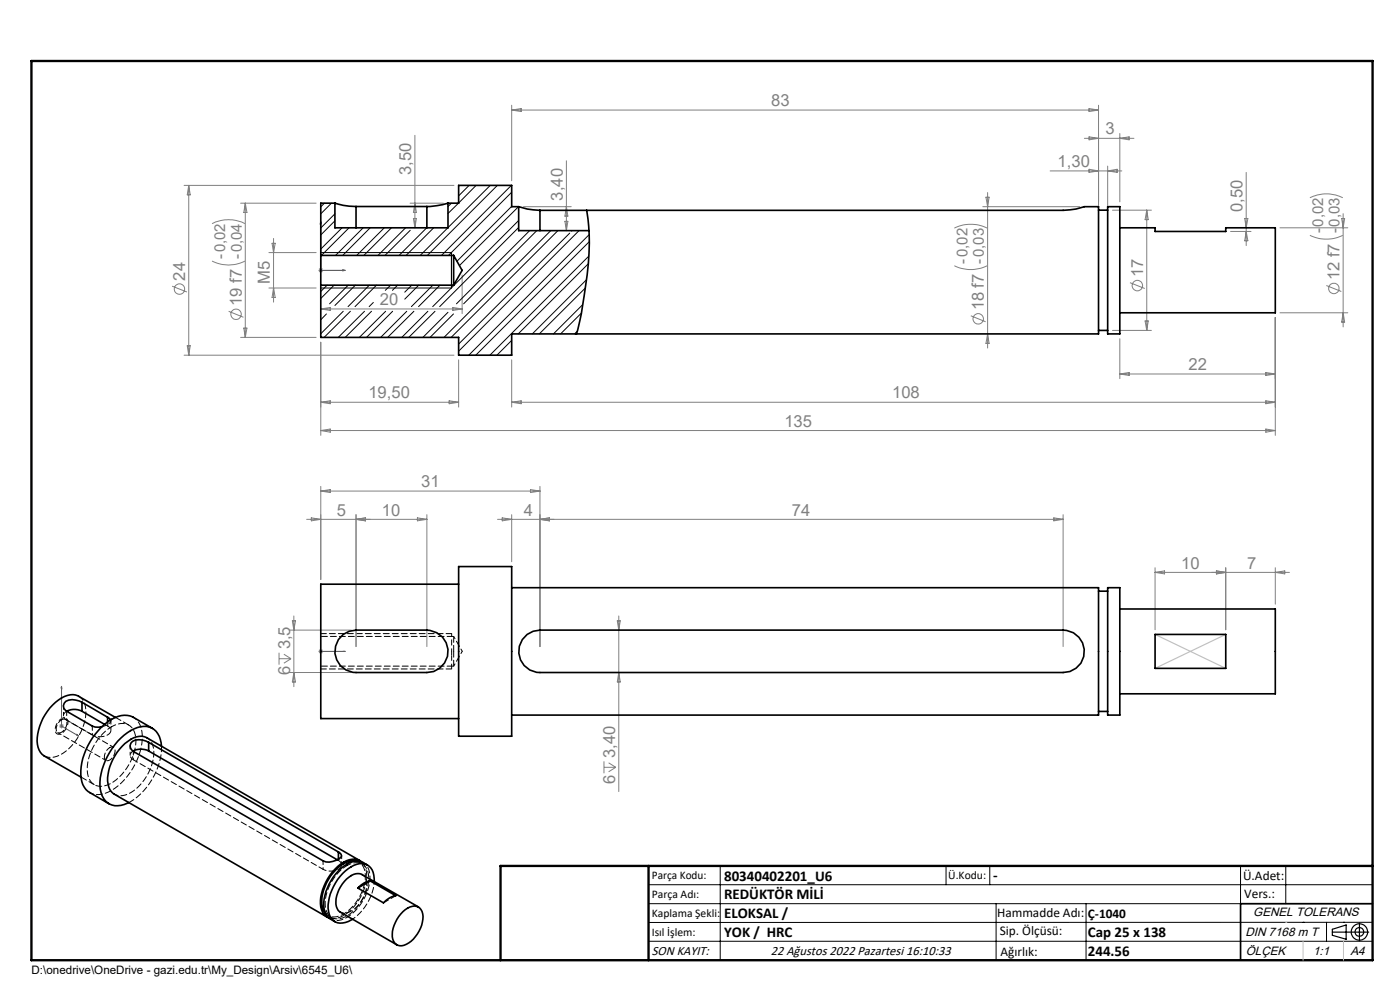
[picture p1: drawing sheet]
<svg xmlns="http://www.w3.org/2000/svg" width="297mm" height="210mm" viewBox="0 0 297 210" stroke-linecap="round" stroke-linejoin="round" font-family="sans-serif">
<g fill="none" stroke="#808080" stroke-width=".21">
<path d="M39.1 39.3h57.2M40 39.3v36M40 39.3l.4 2h-.7zM88 28.7v19.6M108.5 22.3v16M108.5 23.3l2.1-.3v.7zM108.5 23.3h124.5M120.2 34.1v14.8M222.8 36.3h15.2M230 29.3h10.6M231 23l2 .3-2 .4zM231 29l2 .3-2 .4z"/>
<path d="M231 35.9l2 .4-2 .3zM233 22.3v21.3M235 35.2v8.4M235 36.3l2-.4v.7zM237.6 28.3v14.5M237.6 29.3l1.9-.3v.7zM264.4 36.6v15.5M45 55.4a7.6 7.6 0 0 0 7 0M45 47.4a7.6 7.6 0 0 1 7 0M51 43.1h16.1M52 43.1l.4 2h-.7zM52 43.1v28.5"/>
<path d="M57 53.6h10.1M57.7 51.6h.7l-.4 2zM58 50.6v13.5M67.6 57.4h.9M67.7 57l.7 .7M68.1 56.8v1M68.4 57l-.7 .7M87 43.1h7.1M87.7 46.3h.6l-.3 2zM88 43.1l.3 2h-.6zM98 58.3v8.2M111.1 43.8h10.1"/>
<path d="M119.8 46.9h.7l-.3 2zM120.2 43.8l.3 2.1h-.7zM202.5 56.4a7.9 7.9 0 0 0 6.9 0M202.5 48.4a7.9 7.9 0 0 1 6.9 0M208.5 43.8h20.6M209.2 41.8h.6l-.3 2zM209.5 40.8v33M236 44.6h8.3M239.7 60l3.2 1.2M243.3 44.6v25.5M243.3 44.6l.3 2h-.7zM261.1 49.1h4.3"/>
<path d="M264.1 46.3h.6l-.3 2zM264.4 49.1l.3 2h-.6zM271.5 48.3h14.4M277.9 49.9a7.9 7.9 0 0 0 7 0M277.9 41.9a7.9 7.9 0 0 1 7 0M284.6 46.3h.7l-.4 2zM284.9 45.3v24M36.5 60.7l3.2 1.2M39.1 75.3h57.2M39.7 73.3h.7l-.4 2zM48.5 66l3.1 1.3M51 71.6h16.1"/>
<path d="M51.7 69.6h.7l-.4 2zM57 61.1h10.1M58 61.1l.4 2h-.7zM68.1 72.6v19.7M68.1 65.5l2-.3v.7zM68.1 65.5h29.9M96.1 65.2l1.9 .3-1.9 .4zM97.3 76.3v10.1M108.5 76.3v10.1M206 67l3.1 1.3M209.5 70.8l.3 2h-.6zM236 70.1h8.3"/>
<path d="M237.6 71.9v8.4M237.6 79.3h32.9M237.6 79.3l1.9-.3v.6zM242.9 68.1h.7l-.3 2zM268.5 79l2 .3-2 .3zM270.5 67.3v25M271.5 66.3h14.4M281.4 60.6l3.2 1.2M284.9 66.3l.4 2h-.7zM68.1 85.3h29.2M68.1 85.3l2-.3v.6zM68.1 91.3h202.4"/>
<path d="M68.1 91.3l2-.3v.7zM95.3 85l2 .3-2 .3zM108.5 85.3h162M108.5 85.3l2.1-.3v.6zM268.5 85l2 .3-2 .3zM268.5 91l2 .3-2 .4zM65.1 110.2h25.5M66 109.8l2.1 .4-2.1 .3zM68.1 103.2v19.7M68.1 104.2l2-.4v.7zM68.1 104.2h46.4M75.5 109.2v28"/>
<path d="M75.5 110.2l2-.4v.7zM88.5 109.8l2.1 .4-2.1 .3zM90.6 109.2v28M105.6 110.2h119.9M106.5 109.8l2 .4-2 .3zM108.5 109.2v10M112.5 103.8l2 .4-2 .3zM114.5 103.2v34M114.5 110.2l2.1-.4v.7zM223.6 109.8l1.9 .4-1.9 .3zM225.5 109.2v28M59.2 138.5v2.5"/>
<path d="M59.2 139.7h2.5M60.2 138.8l1.5 .9M61.3 133.7h13.2M61.7 139.7l-1.5 1M62 131.7h.7l-.4 2zM62.3 130.7v15M67.6 138.2h.9M67.7 137.8l.7 .7M68.1 137.7v1M68.4 137.8l-.7 .7M131 131.7h.6l-.3 2zM131.3 130.7v37.2"/>
<path d="M245 121.4h28.5M245 120.4v13.2M245 121.4l2.1-.3v.6zM258.1 121.1l1.9 .3-1.9 .3zM260 120.4v13.2M270.5 120.4v7.8M270.5 121.4l2.1-.3v.6zM12.6 154h.9M12.7 153.7l.7 .7M13.1 153.5v1M13.4 153.7l-.7 .7M61.3 142.7h13.2"/>
<path d="M62.3 142.7l.4 2h-.7zM131.3 142.7l.3 2h-.6zM128.1 161.5v2.5M128.1 162.8h2.5M129.1 161.8l1.5 1M130.6 162.8l-1.5 .9"/>
<circle cx="38.1" cy="61.3" r="1.12"/>
<circle cx="50.1" cy="66.7" r="1.09"/>
<circle cx="207.5" cy="67.6" r="1.1"/>
<circle cx="241.3" cy="60.6" r="1.11"/>
<circle cx="283" cy="61.2" r="1.12"/>
</g>
<g fill="none" stroke="#000" stroke-width=".25">
<path d="M95.8 53.6v7.5M282.6 197.7h7.8M282.6 197.1l3-.9v3l-3-.8zM288.4 195.8v3.8M106.2 203.7h185"/>
<circle cx="288.4" cy="197.7" r="1.74"/>
<circle cx="288.4" cy="197.7" r=".93"/>
</g>
<path d="M95.8 139v2.9" fill="none" stroke="#000" stroke-width=".21" stroke-dasharray="1.3 .6" stroke-dashoffset=".2" stroke-linecap="butt"/>
<path d="M95.8 134.4v3.8" fill="none" stroke="#000" stroke-width=".21" stroke-dasharray="1.3 .6" stroke-dashoffset=".7" stroke-linecap="butt"/>
<path d="M13.1 152.4a2.56 2.56 0 0 0-1.2 3.1 1.23 1.23 0 0 0 1.8-.5 1.9 1.9 0 0 0 .3-2.7l-.9 .1" fill="none" stroke="#000" stroke-width=".21" stroke-dasharray="1.3 .6" stroke-dashoffset=".6" stroke-linecap="butt"/>
<path d="M68.1 47v10.4h5.1M68.1 47l.1 .5h-.3zM72.7 57.2l.5 .2-.5 .1zM67.9 138.2h.3zM68.1 138.2h.1M68.1 138.2h5.1M73.2 138.2h-.5h.5M13.1 145.6v.4l-.2-.1zM13.1 145.6v8.4l3.6 2.1M16.3 155.8l.4 .3-.4-.1z" fill="none" stroke="#00f" stroke-width=".21"/>
<g fill="none" stroke="#000" stroke-width=".21">
<path d="M68.1 53.6h27.7M68.1 61.1h27.7M137.6 187.7h153.6M137.6 191.7h153.6M137.6 199.7h153.6M152.8 183.7v20M200.7 183.7v4M210 183.7v4M211.3 191.7v12M230.4 191.7v12M263.2 183.7v20M272.8 183.7v8"/>
<path d="M276.4 195.6h.1M281.4 195.6v4.1M285 195.6h.1M291.2 195.6l-153.6 .1"/>
</g>
<path d="M95.8 134.4h-27.7M68.1 141.9h27.7" fill="none" stroke="#000" stroke-width=".21" stroke-dasharray="1.3 .6" stroke-dashoffset=".1"/>
<path d="M95.8 138.2v.8" fill="none" stroke="#000" stroke-width=".21" stroke-dasharray="1.3 .6" stroke-dashoffset=".4"/>
<path d="M291.2 191.7h-28v12" fill="none" stroke="#000" stroke-width=".35"/>
<path d="M6.7 12.9h284.5v190.8h-284.5zM137.6 183.7v20M291.2 183.7h-185v20" fill="none" stroke="#000" stroke-width=".5"/>
<path d="M276.4 199.7v4M285 199.7v4" fill="none" stroke="#c0c0c0" stroke-width=".21"/>
<path d="M245 134.6l15 7.2M260 134.6l-15 7.2M272.8 195.6h.1" fill="none" stroke="#c0c0c0" stroke-width=".25"/>
<g fill="#00f">
<path d="M72.7 138.2h.5zM67.9 138.2h.3z"/>
<path d="M72.7 57.2l.5 .2-.5 .1zM68.1 47l.1 .5h-.3z"/>
<path d="M16.3 155.8l.4 .3-.4-.1zM13.1 145.6v.4l-.2-.1z"/>
</g>
<g fill="none" stroke="#000" stroke-width=".35">
<path d="M68.1 54.2v6.3M68.1 54.2h28.1M71 43.1h.2a13.4 13.4 0 0 0 4.3 .7M71 43.1v5.2h24v-5.2M71 43.1h-2.9v11.1M75.5 43.8h15.1M75.5 43.8v4.5M90.6 43.8v4.5M95 43.1l-2.3 .5-2.1 .2M95 43.1h2.3v-3.8h11.2v4.5h1.5M96.2 54.2v6.3M96.2 54.2l1.8 3.2-1.8 3.1"/>
<path d="M110 43.8l.2 .1a13.4 13.4 0 0 0 4.3 .7M110 43.8v5.1h15M114.5 44.6h111a13 13 0 0 0 4.5-.8h3v27h-124.5v4.5h-11.2v-3.7h-29.2v-11.1M114.5 44.6v4.3M124.5 44.6a50.9 50.9 0 0 1-.6 18.1l-.6 3.8-1 4.3M233 44.6h2M235 43.8h2.6v27h-2.6zM237.6 48.3h7.4v.8h15v-.8h10.5v18h-32.9M68.1 60.5h28.1M233 70.1h2M72.8 134.6l1.3-.7 1.4-.2h15.1a4.5 4.5 0 0 1 4.5 4.5 4.5 4.5 0 0 1-4.5 4.5h-15.1a4.5 4.5 0 0 1-4.2-3.1 4.5 4.5 0 0 1 1.5-5zM97.3 120.2h11.2v36h-11.2z"/>
<path d="M97.3 123.9h-29.2v28.5h29.2M108.5 124.7h124.5v27h-124.5M111.8 134.6l1.3-.7 1.4-.2h111a4.5 4.5 0 0 1 4.5 4.5 4.5 4.5 0 0 1-4.5 4.5h-111a4.5 4.5 0 0 1-4.2-3.1 4.5 4.5 0 0 1 1.5-5zM233 125.4h2M235 124.7h2.6v27h-2.6zM237.6 129.2h32.9v18h-32.9M245 134.6h15v7.2h-15zM14.1 150.9l5.5 3.1 .6 .2h1.5M14.1 150.9l1.4-.4 1 .1 .9 .3M17.4 149a3.9 3.9 0 0 0-3.4-.2 1.22 1.22 0 0 0 .1 2.1M17.4 149l5.4 3.1M17.4 150.9l4.8 2.8"/>
<path d="M17.4 149v1.9M22.8 152.1l.7 .6M22.8 152.1v1M24.5 152.2l-7.8-4.5a3.9 3.9 0 0 0-4.3 .8 11 11 0 0 0-4.5 9.4 3.3 3.3 0 0 0 1.5 2.5l7.8 4.4M28.3 159.3l1.3-.4 1.1 .1 .8 .3M31.5 157.5a3 3 0 0 0-3.7 .1 1.3 1.3 0 0 0 .5 1.8l40.2 23.2a3.5 3.5 0 0 0 4-1l-.1-.4-.6-.5M31.5 157.5l40.3 23.2M31.5 159.3l40 23.1M31.5 157.5v1.8M32.3 154.5l-4-2.4a4.6 4.6 0 0 0-4.7 .5 14 14 0 0 0-6.4 12.5 4 4 0 0 0 1.8 3l4.1 2.4M34.3 158.3a4 4 0 0 0-3.2-4.2 8.5 8.5 0 0 0-6.7 3.9 12.6 12.6 0 0 0-3 10.2 3.6 3.6 0 0 0 5.6 2.2l.3-.2M233 150.9h2"/>
<path d="M71.8 180.7v1.6M75.5 182.7a5.4 5.4 0 0 0-4.9 2.5 9.3 9.3 0 0 0-2.2 7.2l.7 1.4M76.3 182.6l-45.1-26.1a3.6 3.6 0 0 0-4.1 .8 10.4 10.4 0 0 0-4.2 9 2.83 2.83 0 0 0 1.4 2.2l45.1 26M76.7 182.8a3.1 3.1 0 0 0-3.8 .1 10.5 10.5 0 0 0-4.8 9.5 2.89 2.89 0 0 0 1.7 2.3M78 183.5a3.7 3.7 0 0 0-5 .2 10.6 10.6 0 0 0-4.2 9.1 3.5 3.5 0 0 0 2.2 2.7M78.5 186.9a4.5 4.5 0 0 0-2.6 1.5M78.5 186.9l5.5 3.1a4.5 4.5 0 0 0-2.6 1.5l-5.5-3.1M78.5 186.9l-2.6 1.5M79.4 187v-.7a2.83 2.83 0 0 0-1.3-2.7 2.83 2.83 0 0 0-3-.1 10.3 10.3 0 0 0-5.4 9.8 2.74 2.74 0 0 0 4.2 2.2l.9-.5M85.5 193.4a2.68 2.68 0 0 1 3.6-.8 3.9 3.9 0 0 1 .1 4.3 5.4 5.4 0 0 1-4.4 3.7 2.34 2.34 0 0 1-1.5-3.1l.3-1.2 .6-1.3zM88.8 192.4l-12-6.9a2.81 2.81 0 0 0-3.3 1 6.8 6.8 0 0 0-2.1 5.8 1.59 1.59 0 0 0 .8 1.2l12 6.9"/>
</g>
<path d="M96.2 138.2v3.1M96.2 135v3.2M27.3 153.8l-2.8-1.6M9.4 160.3a4.2 4.2 0 0 0 4.6-1 11 11 0 0 0 4.1-9.5 3.2 3.2 0 0 0-1.4-2.1M17.2 164.8l2.8 1.7M71.8 182.5l-.2-.1M71.8 182.5v-.3" fill="none" stroke="#000" stroke-width=".21" stroke-dasharray="1.3 .6"/>
<path d="M96.2 135h-28.1M68.1 141.3h28.1M69.8 194.7a4.5 4.5 0 0 0 4.3-1.4 10.4 10.4 0 0 0 3.6-8.6 3.2 3.2 0 0 0-1-1.9" fill="none" stroke="#000" stroke-width=".21" stroke-dasharray="1.3 .6" stroke-dashoffset="-.1"/>
<path d="M98.1 138.2l-1.9-3.2M96.2 141.3l1.9-3.1" fill="none" stroke="#000" stroke-width=".21" stroke-dasharray="1.3 .6" stroke-dashoffset=".7"/>
<g fill="none" stroke="#000" stroke-width=".21">
<path d="M99.5 39.3l-2.2 2.2M101 39.3l-3.7 3.8M104 39.3l-14.9 14.9M105.5 39.3l-14.8 14.9M108.5 39.3l-14.8 14.9M68.8 43.1l-.7 .8M70.3 43.1l-2.2 2.3M71 45.4l-2.9 3M71 46.8l-2.9 3M72.6 48.3l-4.5 4.5M74 48.3l-5.8 5.9M77 48.3l-5.8 5.9"/>
<path d="M78.5 48.3l-5.8 5.9M81.5 48.3l-5.8 5.9M83 48.3l-5.8 5.9M86 48.3l-5.8 5.9M87 48.9l-5.3 5.3M90.5 48.3l-5.8 5.9M92 48.3l-5.9 5.9M95.8 43.1l-.8 .7M97.3 43.1l-2.3 2.2M108.5 43.8l-11.6 11.6M108.5 40.8l-13.4 13.4M110 43.8l-12.5 12.5"/>
<path d="M110 46.8l-18.2 18.2M110 48.3l-16.7 16.7M112.4 48.9l-15.6 15.5M113.9 48.9l-15.5 15.5M116.8 48.9l-22.6 22.7M118.4 48.9l-22.7 22.7M120.9 49.5l-23.6 23.5M121.4 48.9l-.2 .1M122.8 48.9l-25.5 25.6M124.4 59.3l-11.5 11.5M124.8 55.9l-14.9 14.9M124.9 54.3l-21 21"/>
<path d="M125 49.8l-25.6 25.5M125 51.3l-24.1 24M69.3 66.6l-1.2 1.2M69.4 60.5l-1.3 1.3M70.9 60.5l-2.8 2.8M72.8 66l-4.7 4.8M73.9 60.5l-4 3.9M74.3 66l-5.5 5.6M75.4 60.5l-4.4 4.3M77.3 66l-5.5 5.6M78.4 60.5l-4.6 4.5M78.8 66l-5.6 5.6"/>
<path d="M79.2 64.2l-.9 .8M79.9 60.5l-4.6 4.5M81.8 66l-5.6 5.6M82.9 60.5l-1.2 1.1M83.3 66l-5.5 5.6M84.3 60.5l-1 1.1M86.3 66l-5.5 5.6M87.3 60.5l-1.4 1.5M87.8 66l-5.6 5.6M88.8 60.5l-2.9 3M90.8 66l-5.6 5.6M91.8 60.5l-4.5 4.5"/>
<path d="M92.3 66l-5.6 5.6M93.3 60.5l-4.5 4.5M95 66.2l-5.3 5.4M96.2 66.6l-5 5M108.5 75.2l-.1 .1M108.5 72.2l-3.1 3.1M122.4 70.3l-.5 .5M123.3 66.4l-4.4 4.4M123.6 64.6l-6.2 6.2M124.2 61.1l-9.8 9.7"/>
</g>
<path d="M12.3 155.4l10.2 5.9M24.1 158.5l-10.2-5.9M24.3 168.5a3.7 3.7 0 0 0 4.1-.8 10.5 10.5 0 0 0 4.2-9.1 3.1 3.1 0 0 0-1.4-2.1M70.1 194.9a3.7 3.7 0 0 0 4.1-.7 10.5 10.5 0 0 0 4.2-9.1 3.1 3.1 0 0 0-1.3-2.1M72.2 193.5a3.1 3.1 0 0 0 3.5-1.2 6.4 6.4 0 0 0 1.9-5.9l-.8-.9" fill="none" stroke="#000" stroke-width=".21" stroke-dasharray="1.3 .6" stroke-dashoffset=".5"/>
<path d="M27.3 170.2a14.2 14.2 0 0 0 7-12M84 190l-2.6 1.5" fill="none" stroke="#000" stroke-width=".21" stroke-dasharray="1.3 .6" stroke-dashoffset=".1"/>
<path d="M13.5 149.8v2M19.6 155.9a3.3 3.3 0 0 0 3.8-.5 .96 .96 0 0 0-.5-1.4M23.5 154.9v-2M27.6 158.2v2M68.5 184.4a3.3 3.3 0 0 0 3.9-.5 .96 .96 0 0 0-.6-1.4M72.5 183.5v-2M74.8 195a11 11 0 0 0 4.6-8" fill="none" stroke="#000" stroke-width=".21" stroke-dasharray="1.3 .6" stroke-dashoffset=".6"/>
<path d="M21.7 154.1a2.3 2.3 0 0 0 1.8-1.2v-.2M23.7 154.2a11.1 11.1 0 0 0-5.1 9.8 2.98 2.98 0 0 0 4.7 2.3 10.9 10.9 0 0 0 5.4-10.4 2.9 2.9 0 0 0-4.4-2.1l-.6 .4M28.3 161.2l40.2 23.2M69.1 193.8a3.1 3.1 0 0 0 4.1-.1 9.6 9.6 0 0 0 4.1-9.2 2.43 2.43 0 0 0-1.7-1.9M73.6 183.6a9.8 9.8 0 0 0-4.5 9.1 2.64 2.64 0 0 0 4.2 1.8 9.9 9.9 0 0 0 4.9-9 2.61 2.61 0 0 0-4-2.2l-.6 .3" fill="none" stroke="#000" stroke-width=".21" stroke-dasharray="1.3 .6" stroke-dashoffset=".3"/>
<path d="M14.1 152.7v-1.8M19.6 155.9v-1.9M28.3 161.2v-1.9M68.5 184.4v-1.8" fill="none" stroke="#000" stroke-width=".21" stroke-dasharray="1.3 .6" stroke-dashoffset=".9"/>
<path d="M13.1 152.7a2.18 2.18 0 0 0-1 2.5 1.01 1.01 0 0 0 1.5-.4l.6-1.1a.77 .77 0 0 0-.2-1 .77 .77 0 0 0-.9 0M14.1 152.7l5.5 3.2M14.2 150.9a1 1 0 0 0-.7 .9 1 1 0 0 0 .6 .9M22.9 154l-.7-.4M22.9 154v-.9M23.3 158.6a2.18 2.18 0 0 0-1 2.5 1.01 1.01 0 0 0 1.5-.4l.6-1.1a.77 .77 0 0 0-.2-1 .77 .77 0 0 0-.9 0M28.3 159.3a.99 .99 0 0 0-.7 .9 .99 .99 0 0 0 .7 1M19.1 168.1a4.5 4.5 0 0 0 4.6-.4 14 14 0 0 0 6.4-12.5 4 4 0 0 0-1.8-3.1M69.6 194.2l.7 .4M76.9 183.3l-.7-.4" fill="none" stroke="#000" stroke-width=".21" stroke-dasharray="1.3 .6" stroke-dashoffset=".4"/>
<g font-size="3.5" fill="#808080">
<text x="163.6" y="22.5">83</text>
<text x="234.5" y="28.5">3</text>
<text x="224.4" y="35.4">1,30</text>
<text x="87.2" y="37.1" transform="rotate(-90 87.2 37.1)">3,50</text>
<text x="119.4" y="42.5" transform="rotate(-90 119.4 42.5)">3,40</text>
<text x="263.6" y="45" transform="rotate(-90 263.6 45)">0,50</text>
<text x="39.3" y="59.5" transform="rotate(-90 39.3 59.5)">24</text>
<text x="242.5" y="58.8" transform="rotate(-90 242.5 58.8)">17</text>
<text x="284.2" y="59.4" transform="rotate(-90 284.2 59.4)">12 f7 -</text>
<text x="51.3" y="64.9" transform="rotate(-90 51.3 64.9)">19 f7 -0,04</text>
<text x="57.3" y="60.2" transform="rotate(-90 57.3 60.2)">M5</text>
<text x="80.6" y="64.7">20</text>
<text x="208.7" y="65.9" transform="rotate(-90 208.7 65.9)">18 f7 -0,03</text>
<text x="252.1" y="78.5">22</text>
<text x="78.2" y="84.5">19,50</text>
<text x="189.3" y="84.5">108</text>
<text x="166.4" y="90.5">135</text>
<text x="89.4" y="103.4">31</text>
<text x="71.5" y="109.4">5</text>
<text x="81" y="109.4">10</text>
<text x="111.1" y="109.4">4</text>
<text x="168" y="109.4">74</text>
<text x="250.6" y="120.6">10</text>
<text x="264.6" y="120.6">7</text>
<text x="61.6" y="137.8" transform="rotate(-90 61.6 137.8)">3,5</text>
<text x="61.6" y="143.3" transform="rotate(-90 61.6 143.3)">6</text>
<text x="130.5" y="160.8" transform="rotate(-90 130.5 160.8)">3,40</text>
<text x="130.5" y="166.3" transform="rotate(-90 130.5 166.3)">6</text>
</g>
<g font-size="3.2" fill="#808080">
<text x="280.7" y="49.5" transform="rotate(-90 280.7 49.5)">-</text>
<text x="280.7" y="48.1" transform="rotate(-90 280.7 48.1)">0,02</text>
<text x="284.2" y="48.1" transform="rotate(-90 284.2 48.1)">0,03</text>
<text x="47.8" y="55" transform="rotate(-90 47.8 55)">-0,02</text>
<text x="205.2" y="56" transform="rotate(-90 205.2 56)">-0,02</text>
</g>
<g font-size="3.2">
<text x="153.6" y="186.8">80340402201_U6</text>
<text x="153.6" y="190.8">REDÜKTÖR MİLİ</text>
<text x="210.7" y="186.6">-</text>
<text x="153.6" y="194.8">ELOKSAL /</text>
<text x="153.6" y="198.8">YOK / HRC</text>
<text x="230.8" y="198.7">Cap 25 x 138</text>
<text x="230.8" y="202.8">244.56</text>
</g>
<g font-size="2.8">
<text x="263.7" y="186.7">Ü.Adet:</text>
<text x="263.9" y="190.5">Vers.:</text>
<text x="211.5" y="194.5">Hammadde Adı:</text>
<text x="230.8" y="194.7">Ç-1040</text>
<text x="138.3" y="202.6">SON KAYIT:</text>
<text x="163.6" y="202.6">22 Ağustos 2022 Pazartesi 16:10:33</text>
<text x="212.1" y="198.4">Sip. Ölçüsü:</text>
<text x="212.2" y="202.7">Ağırlık:</text>
</g>
<g font-size="2.6">
<text x="265.9" y="194.4">GENEL TOLERANS</text>
<text x="264.2" y="198.5">DIN 7168 m T</text>
<text x="264.3" y="202.6">ÖLÇEK</text>
<text x="278.5" y="202.6">1:1</text>
<text x="286.5" y="202.6">A4</text>
</g>
<g font-size="2.5">
<text x="138.3" y="186.4">Parça Kodu:</text>
<text x="138.3" y="190.5">Parça Adı:</text>
<text x="201.2" y="186.5">Ü.Kodu:</text>
<text x="138.3" y="194.5">Kaplama Şekli:</text>
<text x="138.3" y="198.6">Isıl İşlem:</text>
<text x="6.7" y="206.7">D:\onedrive\OneDrive - gazi.edu.tr\My_Design\Arsiv\6545_U6\</text>
</g>
</svg>
